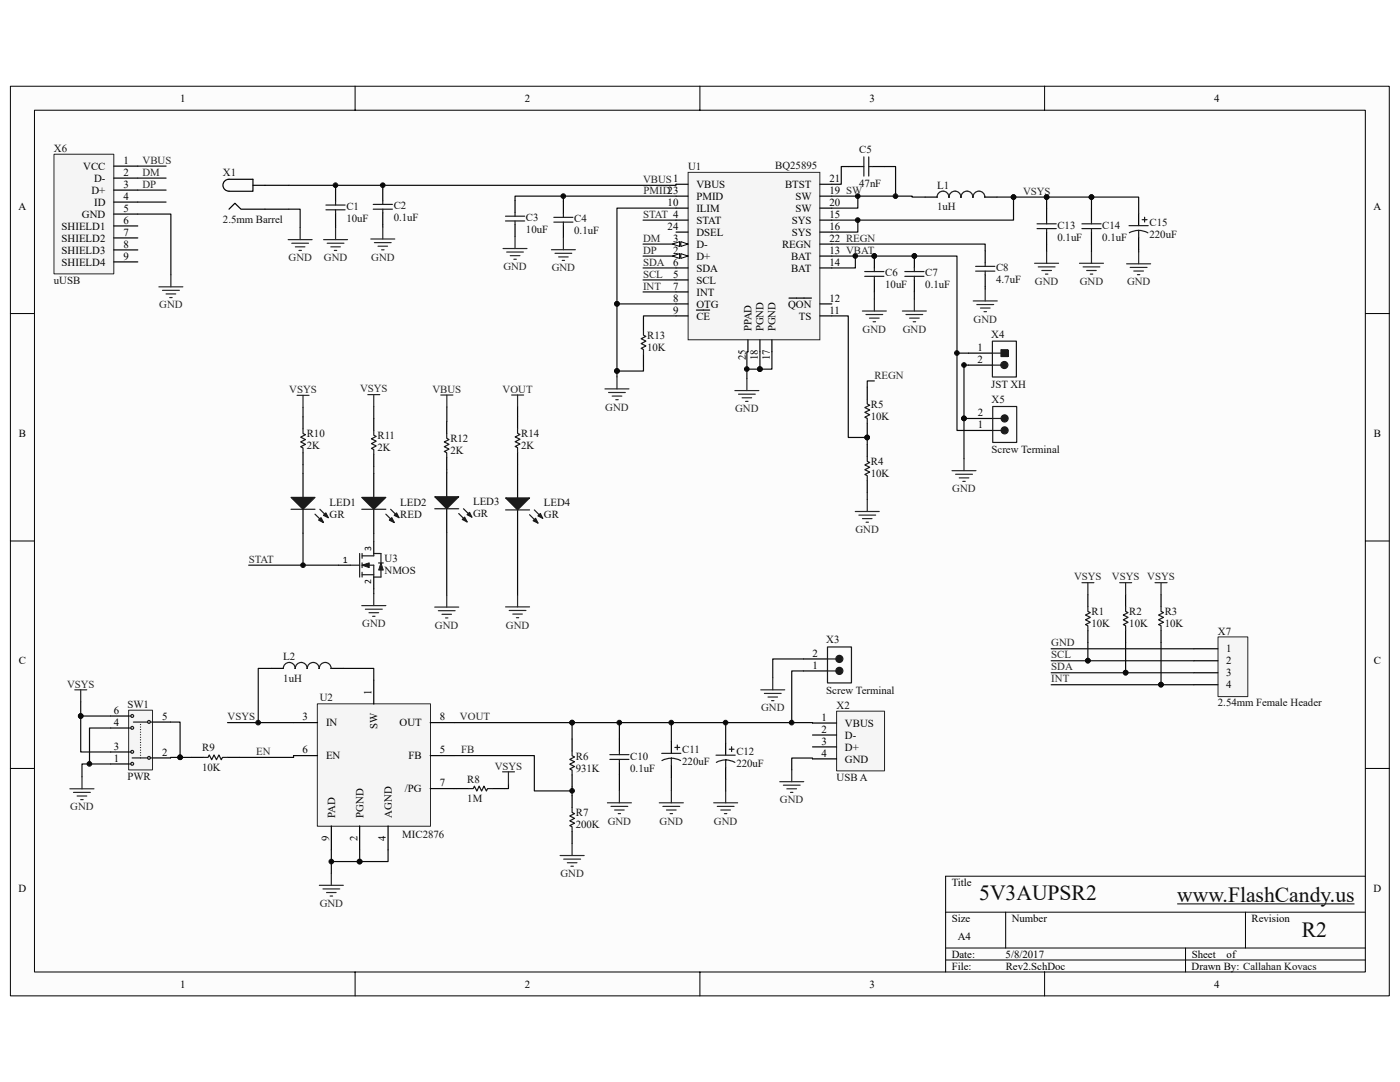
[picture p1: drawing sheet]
<svg xmlns="http://www.w3.org/2000/svg" width="279mm" height="216mm" viewBox="0 0 279 216" stroke-linecap="round" stroke-linejoin="round" font-family="sans-serif">
<path d="M2.1 17.2h275.2v181.5h-275.2z" fill="#fcfcfc"/>
<path d="M2.1 17.2h275.2v181.5h-275.2z" fill="none" stroke="#000" stroke-width=".2"/>
<path d="M6.9 22h265.6v172h-265.6z" fill="#fcfcfc"/>
<g fill="none" stroke="#000" stroke-width=".2">
<path d="M70.9 17.2v4.8M139.7 17.2v4.8M208.5 17.2v4.8M6.9 22h265.6v172h-265.6zM2.1 62.6h4.8M272.5 62.6h4.8M2.1 107.9h4.8M272.5 107.9h4.8M2.1 153.3h4.8M272.5 153.3h4.8M272.5 174.8h-83.8v19.2M70.9 194v4.7"/>
<path d="M139.7 194v4.7M188.7 182h83.8M188.7 189.2h83.8M188.7 191.6h83.8M200.7 182v7.2M208.5 194v4.7M236.6 189.2v4.8M248.6 182v7.2"/>
</g>
<g fill="none" stroke="#000" stroke-width=".24">
<path d="M67 37.8v2.4M76.4 37.7v2.4M169.3 33.2h2.4M174.1 33.2h2.4M184.6 39.3h2.4M196.6 39.3h2.4M67 42.6v2.4M76.4 42.5v2.4M102.8 40v2.4M102.8 44.8v2.4M112.4 40.3v2.4M112.4 45v2.4"/>
<path d="M174.5 51.1v2.4M174.5 55.9v2.4M182.5 51.1v2.4M182.5 55.9v2.4M196.6 50v2.4M196.6 54.8v2.4M173.1 77.3v2.4M173.1 84.4v2.4M173.1 88.7v2.4M173.1 95.9v2.4M217.1 118.7v2.4M224.6 118.7v2.4"/>
<path d="M231.7 118.7v2.4M217.1 125.8v2.4M224.6 125.8v2.4M231.7 125.8v2.4"/>
</g>
<g fill="none" stroke="#1c1c1c" stroke-width=".24">
<path d="M171.7 33.2h.7M172.4 31.3v3.8M173.4 31.3v3.8M173.4 33.2h.7M187 39.3a1.19 1.19 0 0 1 1.2-1.2 1.19 1.19 0 0 1 1.2 1.2 1.19 1.19 0 0 1 1.2-1.2 1.19 1.19 0 0 1 1.2 1.2 1.19 1.19 0 0 1 1.2-1.2 1.19 1.19 0 0 1 1.2 1.2 1.19 1.19 0 0 1 1.2-1.2 1.19 1.19 0 0 1 1.2 1.2M65 40.9h3.9M65 41.9h3.9M67 40.2v.7M67 41.9v.7M74.5 40.8h3.8M74.5 41.7h3.8M76.4 40.1v.7"/>
<path d="M76.4 41.7v.8M100.9 44.1h3.8M100.9 43.1h3.8M102.8 42.4v.7M102.8 44.1v.7M110.5 44.3h3.8M110.5 43.4h3.8M112.4 42.7v.7M112.4 44.3v.7M172.6 55.1h3.8M172.6 54.2h3.8M174.5 53.5v.7"/>
<path d="M174.5 55.1v.8M180.6 55.1h3.8M180.6 54.2h3.8M182.5 53.5v.7M182.5 55.1v.8M194.7 54.1h3.8M194.7 53.1h3.8M196.6 52.4v.7M196.6 54.1v.7M173.1 79.7v.9l.5 .3-1 .4 1 .5-1 .5 1 .5-1 .4 .5 .3v.9M173.1 91.1v1l.5 .2-1 .5 1 .4-1 .5 1 .5-1 .5 .5 .2v1M217.1 121.1v.9l.5 .2-1 .5 1 .5-1 .5 1 .5-1 .4 .5 .3v.9"/>
<path d="M224.6 121.1v.9l.5 .2-.9 .5 .9 .5-.9 .5 .9 .5-.9 .4 .4 .3v.9M231.7 121.1v.9l.5 .2-1 .5 1 .5-1 .5 1 .5-1 .4 .5 .3v.9"/>
</g>
<g fill="none" stroke="#0e0e0e" stroke-width=".24">
<path d="M166 39.1h16v.2h2.6M169.3 33.2h-1.4v3.6h-1.9M171.2 39.1v2.4h-5.2M176.5 33.2h2.2v5.9M199 39.3h3.3v4.6h-36.3M57.7 41.7h2.2v3.7M128.3 58.3h6.6M128.3 43.9h6.6M128.3 53.5h6.6M128.3 55.9h6.6M166 48.7h30.6v1.3M170.7 51.1v2.4h-4.7"/>
<path d="M171.2 43.9v2.4h-5.2M149.3 70.2h-.2v5.3M151.7 70.2v3.5h-2.6M154.1 70.2v3.5h-2.4M166 63h3.3v24.3h3.8v-.5M174.5 76h-1.4v1.3M173.1 87.3v1.4"/>
</g>
<g fill="none" stroke="#262626" stroke-width=".24">
<path d="M57.5 47.8h4.8M58.2 48.5h3.4M58.9 49.3h2M59.7 50h.5M59.9 45.4v2.4M64.6 47.8h4.8M65.3 48.5h3.3M66 49.3h1.9M66.7 50h.5M67 45.4v2.4M74 47.7h4.8M74.7 48.4h3.4"/>
<path d="M75.4 49.1h1.9M76.2 49.8h.4M76.4 45.3v2.4M100.4 49.6h4.8M101.1 50.3h3.4M101.8 51h2M102.6 51.7h.4M102.8 47.2v2.4M110 49.8h4.8M110.8 50.5h3.3M111.5 51.3h1.9M112.2 52h.5"/>
<path d="M112.4 47.4v2.4M174.5 59.7v2.4M182.5 59.7v2.4M196.6 57.7v2.3M120.7 77.6h4.8M121.5 78.3h3.3M122.2 79h1.9M122.9 79.8h.5M123.1 75.2v2.4M146.7 77.9h4.7M147.4 78.7h3.3M148.1 79.4h1.9"/>
<path d="M149.1 75.5v2.4M172.1 62.1h4.8M172.8 62.8h3.4M173.5 63.5h2M174.2 64.2h.5M180.1 62.1h4.8M180.8 62.8h3.4M181.5 63.5h2M182.2 64.2h.5M194.2 60h4.8M194.9 60.8h3.4M195.7 61.5h1.9"/>
<path d="M196.4 62.2h.5M148.8 80.1h.5M173.1 99.7v2.4M170.7 102.1h4.8M171.4 102.8h3.4M172.1 103.5h1.9M172.8 104.2h.5M215.9 116.3h2.4M217.1 116.3v2.4M223.5 116.3h2.3M224.6 116.3v2.4M230.5 116.3h2.4"/>
<path d="M231.7 116.3v2.4"/>
</g>
<g fill="#0e0e0e" stroke="#0e0e0e" stroke-width=".2">
<circle cx="178.7" cy="39.1" r=".46"/>
<circle cx="171.2" cy="39.1" r=".46"/>
<circle cx="174.5" cy="51.1" r=".46"/>
<circle cx="182.5" cy="51.1" r=".46"/>
<circle cx="151.7" cy="73.6" r=".47"/>
<circle cx="149" cy="73.6" r=".47"/>
<circle cx="170.7" cy="51.1" r=".46"/>
<circle cx="173.1" cy="87.3" r=".46"/>
<circle cx="202.3" cy="39.3" r=".46"/>
<circle cx="171.2" cy="43.9" r=".47"/>
</g>
<path d="M63.4 140.5h22.5v24.4h-22.5z" fill="#f5f5f5"/>
<path d="M63.3 140.4h22.6v24.5h-22.6z" fill="none" stroke="#262626" stroke-width=".2"/>
<g fill="none" stroke="#000" stroke-width=".24">
<path d="M208.9 41.6v2.3M208.9 46.3v2.4M217.8 41.6v2.3M217.8 46.3v2.4M227.2 42.6v2.4M227.2 47.4v2.4M193.3 85.9h4.8M193.3 83.5h4.8M54.1 133.4h2.4M66.1 133.4h2.4M74.6 135.7v4.8M160.3 133.9h4.8"/>
<path d="M160.3 131.5h4.8M58.6 144.2h4.8M58.6 150.8h4.8M85.9 144.2h4.7M85.9 150.8h4.7M85.9 157.4h4.7M91.1 157.4h2.4M98.3 157.4h2.4M114.2 147.5v2.4M114.2 154.6v2.4M114.2 158.8v2.3M123.6 147.5v2.4"/>
<path d="M123.6 152.3v2.3M134 147.9v2.4M134 152.7v2.4M144.8 148.3v2.4M144.8 153.1v2.4M66.1 164.8v4.8M71.8 164.8v4.8M77.4 164.8v4.8M114.2 165.9v2.4"/>
</g>
<g fill="none" stroke="#262626" stroke-width=".24">
<path d="M206.5 52.5h4.8M207.2 53.3h3.4M207.9 54h1.9M208.6 54.7h.5M208.9 50.2v2.3M215.4 52.5h4.8M216.2 53.3h3.3M216.9 54h1.9M217.6 54.7h.5M217.8 50.2v2.3M224.8 52.6h4.8M225.6 53.4h3.3"/>
<path d="M226.3 54.1h1.9M227 54.8h.5M227.2 50.2v2.4M190 93.9h4.8M190.7 94.6h3.4M191.4 95.4h2M192.2 96.1h.4M192.4 91.5v2.4M151.8 137.6h4.8M152.5 138.4h3.4M153.3 139.1h1.9M154 139.8h.5"/>
<path d="M154.2 135.3v2.3M100.3 154h2.4M101.5 154v2.4M123.6 157.8v2.4M134 157.8v2.4M144.8 157.8v2.4M155.6 156h4.8M156.3 156.7h3.4M157 157.4h2M157.8 158.1h.4M158 153.6v2.4M63.7 176.7h4.8"/>
<path d="M64.5 177.4h3.3M65.2 178.1h1.9M65.9 178.8h.5M66.1 174.3v2.4M111.8 170.7h4.8M112.5 171.4h3.4M113.2 172.1h1.9M113.9 172.8h.5M114.2 168.3v2.4M121.2 160.2h4.8M121.9 160.9h3.4M122.7 161.6h1.9"/>
<path d="M123.4 162.3h.4M131.6 160.2h4.8M132.3 160.9h3.4M133 161.6h1.9M133.7 162.3h.5M142.4 160.2h4.8M143.2 160.9h3.3M143.8 161.6h2M144.6 162.3h.5"/>
</g>
<g fill="none" stroke="#0e0e0e" stroke-width=".24">
<path d="M174.5 58.3v1.4M182.5 58.3v1.4M196.6 57.2v.5M208.9 48.7v1.5M217.8 48.7v1.5M227.2 49.8v.4M173.1 98.3v1.4M193.3 83.5h-.9v8M68.5 133.4h6.1v2.3M160.3 133.9h-2.3v10.3M160.3 131.5h-6.1v3.8M90.6 150.8h16v7h7.6"/>
<path d="M90.6 144.2h23.6v3.3M90.6 157.4h.5M101.5 156.4v1h-.8M114.2 157v1.8M123.6 144.2v3.3M123.6 154.6v3.2M134 144.2v3.7M134 155.1v2.7M144.8 144.2v4.1M144.8 155.5v2.3M66.1 169.6v4.7M71.8 169.6v2.3h-5.7"/>
<path d="M77.4 169.6v2.3h-5.6"/>
</g>
<g fill="#0e0e0e" stroke="#0e0e0e" stroke-width=".2">
<circle cx="71.8" cy="171.9" r=".47"/>
<circle cx="66.1" cy="171.9" r=".47"/>
<circle cx="114.2" cy="157.8" r=".46"/>
<circle cx="114.2" cy="144.2" r=".46"/>
<circle cx="123.6" cy="144.2" r=".46"/>
<circle cx="134" cy="144.2" r=".46"/>
<circle cx="144.8" cy="144.2" r=".46"/>
<circle cx="158" cy="144.2" r=".46"/>
<circle cx="192.4" cy="83.5" r=".46"/>
</g>
<g fill="none" stroke="#1c1c1c" stroke-width=".24">
<path d="M207 45.6h3.8M207 44.7h3.8M208.9 43.9v.8M208.9 45.6v.7M215.9 45.6h3.9M215.9 44.7h3.9M217.8 43.9v.8M217.8 45.6v.7M225.3 45h3.9M225.4 46.4l1.1-.3 .8-.1 1.1 .2 .7 .3M227.2 46v1.4M227.9 43.8h1"/>
<path d="M228.4 43.3v1M198.1 81.1h4.8v7.2h-4.8zM198.1 85.9h1.7M198.1 83.5h1.7M66.1 133.4a1.19 1.19 0 0 0-1.2-1.2 1.19 1.19 0 0 0-1.2 1.2 1.19 1.19 0 0 0-1.2-1.2 1.19 1.19 0 0 0-1.2 1.2 1.18 1.18 0 0 0-1.2-1.2 1.18 1.18 0 0 0-1.2 1.2 1.18 1.18 0 0 0-1.2-1.2 1.18 1.18 0 0 0-1.2 1.2M165.1 129.1h4.8v7.2h-4.8zM165.1 133.9h1.7M165.1 131.5h1.7M93.5 157.4h.9l.3-.5 .5 .9 .4-.9 .5 .9 .5-.9 .5 .9 .2-.4h1M114.2 149.9v.9l.5 .2-1 .5 1 .5-1 .5 1 .5-1 .4 .5 .3v.9M121.7 151.5h3.8M121.7 150.6h3.8"/>
<path d="M123.6 149.9v.7M123.6 151.5v.8M132.1 150.3h3.8M132.1 151.8l.7-.3 1.2-.2 1.1 .2 .7 .3M134 151.3v1.4M134.7 149.1h1M135.2 148.7v.9M142.9 150.7h3.8M143 152.1l1-.4 .8-.1 .8 .1 1.1 .4M144.8 151.6v1.5M145.5 149.5h1M146 149v1"/>
<path d="M114.2 161.1v1l.5 .2-1 .5 1 .5-1 .5 1 .5-1 .4 .5 .3v.9"/>
</g>
<g fill="#1c1c1c" stroke="#1c1c1c" stroke-width=".24">
<circle cx="200.5" cy="85.9" r=".7"/>
<circle cx="200.5" cy="83.5" r=".7"/>
<circle cx="167.5" cy="133.9" r=".7"/>
<circle cx="167.5" cy="131.5" r=".7"/>
</g>
<path d="M25.7 141.7h4.7v11.9h-4.7z" fill="#f5f5f5"/>
<path d="M25.7 141.7h4.7v11.9h-4.7z" fill="none" stroke="#262626" stroke-width=".2"/>
<g fill="none" stroke="#1c1c1c" stroke-width=".24">
<path d="M60.5 85.6v.9l.5 .2-1 .5 1 .5-1 .5 1 .5-1 .4 .5 .3v.9M74.6 85.9v.9l.5 .3-1 .5 1 .4-1 .5 1 .5-1 .5 .5 .2v1M89.2 86.5v1l.4 .2-.9 .5 .9 .5-.9 .4 .9 .5-.9 .5 .5 .2v1M58.1 101.6h4.8M62.9 102.6l1.7 1.7M63.8 101.6l1.7 1.7M69.9 112.8h1.9M71.8 110.4v4.7M72.2 101.6h4.8M72.3 112.8h2.3v2.3h1.4v-1.6M72.3 114.7h2.3M72.3 110.4v1"/>
<path d="M72.3 112.3v1M72.3 114.2v.9M74.6 110.4v.5h-2.3M74.7 110.4h1.3v1.9M75.5 112.3h1M77 102.6l1.7 1.7M78 101.6l1.6 1.7M86.8 101.5h4.7M91.5 102.5l1.7 1.6M92.5 101.5l1.7 1.7M25.7 152.4h.4M25.7 150.1h.4"/>
<path d="M25.7 145.3h.4M25.7 142.9h.4M26.4 151.2h3.1M26.6 144.1h2.9M30 151.2h.4M30 144.1h.4M40.6 151.1h.9l.3-.5 .4 1 .5-1 .5 1 .5-1 .5 1 .2-.5h1"/>
<circle cx="26.4" cy="150" r=".29"/>
<circle cx="26.4" cy="145.2" r=".29"/>
<circle cx="26.4" cy="142.9" r=".29"/>
<circle cx="26.4" cy="152.4" r=".29"/>
<circle cx="29.7" cy="151.2" r=".29"/>
<circle cx="29.7" cy="144.1" r=".29"/>
</g>
<g fill="none" stroke="#000" stroke-width=".24">
<path d="M60.5 83.2v2.4M60.5 90.3v2.4M60.5 94.5v4.8M74.6 83.5v2.4M74.6 90.7v2.3M74.6 94.5v4.8M89.2 84.1v2.4M89.2 91.3v2.4M89.2 94.3v4.8M60.5 101.6v4.8M67.5 112.8h2.4M74.6 101.6v4.8"/>
<path d="M74.6 108.1v2.3M74.6 115.1v2.4M89.2 101.5v4.8M22.1 152.4h3.6M22.1 150.1h3.6M22.1 142.9h3.6M22.1 145.3h3.6M30.4 151.2h3.6M30.4 144.1h3.6M38.2 151.1h2.4M45.4 151.1h2.4"/>
</g>
<path d="M28 151.2v-7.1" fill="none" stroke="#1c1c1c" stroke-width=".24" stroke-dasharray="0 .5"/>
<g fill="none" stroke="#262626" stroke-width=".24">
<path d="M59.3 78.9h2.4M60.5 78.9v2.4M73.4 78.7h2.4M74.6 78.7v2.4M74.6 118.4v2.4M89.2 118.8v2.3M14.9 137.6h2.4M16.1 137.6v2.4M72.2 120.8h4.8M72.9 121.6h3.4M73.6 122.3h2M74.4 123h.4"/>
<path d="M86.8 121.1h4.7M87.5 121.9h3.3M88.2 122.6h1.9M88.9 123.3h.5M13.9 157.4h4.9M14.7 158.1h3.3M15.4 158.8h1.9M16.1 159.6h.5M16.4 155v2.4"/>
</g>
<g fill="none" stroke="#0e0e0e" stroke-width=".24">
<path d="M134.9 36.8v.2h-77.2M202.3 39.3h6.6v2.3M208.9 39.3h8.9v2.3M217.8 39.3h9.4v3.3M67 45v.4M76.4 44.9v.4M60.5 81.3v1.9M60.5 92.7v1.8M74.6 81.1v2.4M74.6 93v1.5M49.6 112.8h17.9M60.5 106.4v6.4"/>
<path d="M74.6 106.4v1.7M74.6 117.5v.9M54.1 133.4h-2.6v10.8h7.1M22.1 152.4h-5.7v2.6M45.4 144.2h6.1M58.6 150.8v.3h-10.8"/>
</g>
<g fill="#0e0e0e" stroke="#0e0e0e" stroke-width=".2">
<circle cx="202.3" cy="39.3" r=".46"/>
<circle cx="208.9" cy="39.3" r=".46"/>
<circle cx="217.8" cy="39.3" r=".47"/>
<circle cx="51.5" cy="144.2" r=".46"/>
<circle cx="60.5" cy="112.8" r=".46"/>
</g>
<g fill="#1c1c1c" stroke="#1c1c1c" stroke-width=".24">
<path d="M72.2 99.3h4.8l-2.4 2.3z"/>
<path d="M77.7 103.8l.5-.5 .5 1z"/>
<path d="M79.1 102.3l.5 1-.9-.5z"/>
<path d="M58.1 99.3h4.8l-2.4 2.3z"/>
<path d="M63.6 103.8l.5-.5 .5 1z"/>
<path d="M65 102.3l.5 1-.9-.5z"/>
<path d="M86.8 99.1h4.7l-2.3 2.4z"/>
<path d="M92.3 103.7l.4-.5 .5 .9z"/>
<path d="M93.2 102.7l.5-.5 .5 1z"/>
</g>
<g fill="#1c1c1c" stroke="#1c1c1c" stroke-width=".2">
<path d="M76 112.3l.5 1.4h-.9z"/>
<path d="M72.3 112.8l1.4-.5v1z"/>
</g>
<path d="M10.8 30.8h11.9v23.9h-11.9z" fill="#f5f5f5"/>
<path d="M10.8 30.8h11.9v23.9h-11.9z" fill="none" stroke="#262626" stroke-width=".2"/>
<path d="M22.7 33.1h4.8M22.7 35.5h4.8M22.7 37.9h4.8M22.7 40.3h4.8M22.7 42.7h4.8M22.7 45.1h4.8M22.7 47.5h4.8M22.7 49.9h4.8M22.7 52.3h4.8M128.4 63.5v2.4M128.4 70.7v2.4" fill="none" stroke="#000" stroke-width=".24"/>
<g fill="none" stroke="#0e0e0e" stroke-width=".24">
<path d="M27.5 33.1h5.6M27.5 35.5h5.6M27.5 37.9h5.6M67 37v.8M76.4 37v.7M112.4 39.1v1.2M134.9 39.1h-32.1v.9M27.5 42.7h6.6v12.1M27.5 40.3h5.6M128.3 51.1h6.6M128.3 48.7h6.6M134.9 41.5h-11.8v19.1"/>
<path d="M123.1 74v1.2M134.9 63h-6.5v.5M134.9 60.6h-11.8v13.4h5.3v-.9"/>
</g>
<path d="M31.7 57.2h4.8M32.4 57.9h3.4M33.1 58.7h2M33.9 59.4h.5M34.1 54.8v2.4" fill="none" stroke="#262626" stroke-width=".24"/>
<g fill="#0e0e0e" stroke="#0e0e0e" stroke-width=".2">
<circle cx="67" cy="37" r=".46"/>
<circle cx="76.4" cy="37" r=".46"/>
<circle cx="112.4" cy="39.1" r=".46"/>
<circle cx="123.1" cy="60.6" r=".47"/>
<circle cx="123.1" cy="74" r=".47"/>
</g>
<path d="M128.4 65.9v1l.5 .2-.9 .5 .9 .5-.9 .5 .9 .4-.9 .5 .4 .2v1" fill="none" stroke="#1c1c1c" stroke-width=".24"/>
<path d="M243.1 127.1h5.9v11.9h-5.9z" fill="#f5f5f5"/>
<path d="M243.1 127.1h5.9v11.9h-5.9z" fill="none" stroke="#262626" stroke-width=".2"/>
<g fill="none" stroke="#000" stroke-width=".24">
<path d="M45.7 38.1a1.19 1.19 0 0 1-1.2-1.1 1.19 1.19 0 0 1 1.2-1.2h4.8v2.4h-4.8M50.5 37h7.2M45.7 41.7l1.2-1.1 1.2 1.1h9.6M193.3 72.9h4.8M193.3 70.5h4.8M103.3 83.1v2.4M103.3 90.3v2.4M103.3 94.6v4.8M103.3 101.7v4.8M238.3 129.5h4.8M238.3 131.8h4.8M238.3 134.2h4.8"/>
<path d="M238.3 136.6h4.8"/>
</g>
<g fill="none" stroke="#0e0e0e" stroke-width=".24">
<path d="M166 51.1h25v34.8h2.3M191 70.5h2.3M192.4 72.9h.9M192.4 72.7v10.8M89.2 93.7v.6M89.2 81.2v2.9M103.3 81.2v1.9M103.3 92.7v1.9M89.2 106.3v12.5M103.3 106.5v12.2M209.8 131.8h7.3M209.8 136.6h21.9"/>
<path d="M209.8 129.5h28.5M217.1 128.2v3.6h21.2M224.6 128.2v6h-14.8M224.6 134.2h13.7M231.7 128.2v8.4h6.6M16.1 142.9v7.2h6M16.1 140v2.9h6M22.1 145.3h-4.2v7.1M34 144.1h1.9v7h2.3M35.9 151.1h-1.9v.1"/>
</g>
<g fill="#0e0e0e" stroke="#0e0e0e" stroke-width=".2">
<circle cx="35.9" cy="151.1" r=".46"/>
<circle cx="217.1" cy="131.8" r=".46"/>
<circle cx="224.6" cy="134.2" r=".46"/>
<circle cx="231.7" cy="136.6" r=".46"/>
<circle cx="16.1" cy="142.9" r=".47"/>
<circle cx="17.8" cy="152.4" r=".46"/>
<circle cx="191" cy="70.4" r=".46"/>
<circle cx="192.4" cy="72.8" r=".46"/>
<circle cx="192.4" cy="83.5" r=".46"/>
</g>
<path d="M198.1 72.9h1.6M198.1 70.5h1.6M103.3 85.5v1l.5 .2-1 .5 1 .5-1 .4 1 .5-1 .5 .5 .2v1M100.9 101.7h4.8M105.7 102.7l1.7 1.7M106.6 101.7l1.7 1.7" fill="none" stroke="#1c1c1c" stroke-width=".24"/>
<path d="M88 78.8h2.4M89.2 78.8v2.4M102.1 78.8h2.4M103.3 78.8v2.4M103.3 118.7v2.4M100.9 121.1h4.8M101.6 121.8h3.4M102.3 122.5h1.9M103.1 123.3h.4" fill="none" stroke="#262626" stroke-width=".24"/>
<g fill="#1c1c1c" stroke="#1c1c1c" stroke-width=".24">
<path d="M100.9 99.4h4.8l-2.4 2.3z"/>
<path d="M106.4 103.9l.5-.5 .5 1z"/>
<path d="M107.4 102.9l.4-.4 .5 .9z"/>
<circle cx="200.4" cy="72.8" r=".7"/>
</g>
<path d="M199.8 69.8h1.4v1.4h-1.4z" fill="#1c1c1c"/>
<path d="M199.7 69.8h1.5v1.4h-1.5z" fill="none" stroke="#1c1c1c" stroke-width=".2"/>
<path d="M198.1 68.1h4.7v7.1h-4.7z" fill="none" stroke="#1c1c1c" stroke-width=".24"/>
<path d="M167 141.9h9.5v11.9h-9.5z" fill="#f5f5f5"/>
<path d="M167 141.9h9.5v11.9h-9.5z" fill="none" stroke="#262626" stroke-width=".2"/>
<path d="M162.2 149h4.8M162.2 146.7h4.8M162.2 151.4h4.8M162.2 144.3h4.8" fill="none" stroke="#000" stroke-width=".24"/>
<path d="M114.2 144.2l48 .1M162.2 151.4v-.1h-4.2v2.3" fill="none" stroke="#0e0e0e" stroke-width=".24"/>
<circle cx="114.2" cy="144.2" r=".46" fill="#0e0e0e" stroke="#0e0e0e" stroke-width=".2"/>
<path d="M234.9 180.4h35.4" fill="none" stroke="#0e0e0e" stroke-width=".21"/>
<path d="M137.4 34.4h26.2v33.4h-26.2z" fill="#f5f5f5"/>
<path d="M137.3 34.4h26.3v33.4h-26.3z" fill="none" stroke="#262626" stroke-width=".2"/>
<path d="M134.9 36.8h2.4M134.9 51.1h2.4" fill="none" stroke="#000" stroke-width=".24"/>
<g fill="#fcfcfc" stroke="#000" stroke-width=".2">
<path d="M135.9 50.6l1.4 .5-1.4 .5z"/>
<path d="M134.2 51.1l1.4-.5v1z"/>
</g>
<path d="M134.9 48.7h2.4" fill="none" stroke="#000" stroke-width=".24"/>
<g fill="#fcfcfc" stroke="#000" stroke-width=".2">
<path d="M135.9 48.2l1.4 .5-1.4 .5z"/>
<path d="M134.2 48.7l1.4-.5v1z"/>
</g>
<g fill="none" stroke="#000" stroke-width=".24">
<path d="M134.9 39.1h2.4M163.6 39.1h2.4M163.6 36.8h2.4M134.9 43.9h2.4M134.9 55.9h2.4M134.9 53.5h2.4M134.9 58.3h2.4M134.9 41.5h2.4M134.9 46.3h2.4M157.5 59.5h4.4M163.6 43.9h2.4M163.6 53.5h2.4"/>
<path d="M163.6 41.5h2.4M163.6 51.1h2.4M163.6 46.3h2.4M163.6 48.7h2.4M134.9 60.6h2.4M134.9 63h2.4M139 61.9h2.6M149.3 67.8v2.4M151.7 67.8v2.4M154.1 67.8v2.4M163.6 60.6h2.4M163.6 63h2.4"/>
</g>
<g font-size="4.3" fill="#0e0e0e">
<text x="195.4" y="179.6">5V3AUPSR2</text>
<text x="234.9" y="179.9">www.FlashCandy.us</text>
<text x="259.8" y="187">R2</text>
</g>
<g font-size="2.2">
<text x="35.9" y="20.3">1</text>
<text x="104.7" y="20.3">2</text>
<text x="173.5" y="20.3">3</text>
<text x="242.3" y="20.3">4</text>
<text x="16.6" y="33.9">VCC</text>
<text x="24.6" y="32.7">1</text>
<text x="24.6" y="35.1">2</text>
<text x="3.7" y="41.8">A</text>
<text x="18.3" y="38.7">D+</text>
<text x="18.8" y="36.3">D-</text>
<text x="18.8" y="41">ID</text>
<text x="24.6" y="39.9">4</text>
<text x="24.6" y="37.5">3</text>
<text x="133.2" y="41.1">10</text>
<text x="139" y="37.5">VBUS</text>
<text x="139" y="39.9">PMID</text>
<text x="156.7" y="37.5">BTST</text>
<text x="158.7" y="39.9">SW</text>
<text x="165.5" y="38.7">19 SW</text>
<text x="165.5" y="41.1">20</text>
<text x="165.5" y="36.3">21</text>
<text x="274.1" y="41.8">A</text>
<text x="12.3" y="45.8">SHIELD1</text>
<text x="16.4" y="43.4">GND</text>
<text x="24.6" y="44.6">6</text>
<text x="24.6" y="47">7</text>
<text x="24.6" y="42.2">5</text>
<text x="133.2" y="45.8">24</text>
<text x="139" y="44.7">STAT</text>
<text x="139" y="42.3">ILIM</text>
<text x="139" y="47.1">DSEL</text>
<text x="158" y="44.7">SYS</text>
<text x="158" y="47.1">SYS</text>
<text x="158.7" y="42.3">SW</text>
<text x="165.5" y="43.5">15</text>
<text x="165.5" y="45.8">16</text>
<text x="12.3" y="48.2">SHIELD2</text>
<text x="12.3" y="50.6">SHIELD3</text>
<text x="12.3" y="53">SHIELD4</text>
<text x="24.6" y="49.4">8</text>
<text x="24.6" y="51.8">9</text>
<text x="134.3" y="50.6">2</text>
<text x="134.3" y="48.2">3</text>
<text x="134.3" y="53">6</text>
<text x="139" y="51.8">D+</text>
<text x="139" y="49.4">D-</text>
<text x="156.1" y="49.4">REGN</text>
<text x="157.9" y="51.8">BAT</text>
<text x="165.5" y="50.6">13 VBAT</text>
<text x="165.5" y="53">14</text>
<text x="165.5" y="48.2">22 REGN</text>
<text x="134.3" y="55.4">5</text>
<text x="134.3" y="57.8">7</text>
<text x="139" y="56.6">SCL</text>
<text x="139" y="54.2">SDA</text>
<text x="139" y="59">INT</text>
<text x="157.9" y="54.2">BAT</text>
<text x="134.3" y="60.2">8</text>
<text x="134.3" y="62.6">9</text>
<text x="139" y="61.4">OTG</text>
<text x="139" y="63.8">CE</text>
<text x="157.3" y="61.4">QON</text>
<text x="159.4" y="63.8">TS</text>
<text x="165.5" y="60.2">12</text>
<text x="165.5" y="62.6">11</text>
<text x="148.8" y="71.9" transform="rotate(-90 148.8 71.9)">25</text>
<text x="150" y="66.1" transform="rotate(-90 150 66.1)">PPAD</text>
<text x="151.2" y="71.9" transform="rotate(-90 151.2 71.9)">18</text>
<text x="152.4" y="66.1" transform="rotate(-90 152.4 66.1)">PGND</text>
<text x="153.6" y="71.9" transform="rotate(-90 153.6 71.9)">17</text>
<text x="154.8" y="66.1" transform="rotate(-90 154.8 66.1)">PGND</text>
<text x="195.1" y="70">1</text>
<text x="195.1" y="72.4">2</text>
<text x="195.1" y="83">2</text>
<text x="3.7" y="87.2">B</text>
<text x="195.1" y="85.4">1</text>
<text x="274.2" y="87.2">B</text>
<text x="162.2" y="131">2</text>
<text x="244.7" y="130.2">1</text>
<text x="3.7" y="132.6">C</text>
<text x="162.2" y="133.4">1</text>
<text x="244.7" y="132.6">2</text>
<text x="244.7" y="135">3</text>
<text x="244.7" y="137.4">4</text>
<text x="274.2" y="132.6">C</text>
<text x="22.7" y="142.4">6</text>
<text x="32.4" y="143.6">5</text>
<text x="60.4" y="143.7">3</text>
<text x="74.1" y="138.6" transform="rotate(-90 74.1 138.6)">1</text>
<text x="87.8" y="143.7">8</text>
<text x="164" y="143.8">1</text>
<text x="22.7" y="149.6">3</text>
<text x="22.7" y="144.8">4</text>
<text x="65.1" y="144.9">IN</text>
<text x="75.4" y="145.4" transform="rotate(-90 75.4 145.4)">SW</text>
<text x="79.7" y="144.9">OUT</text>
<text x="164" y="148.6">3</text>
<text x="164" y="146.2">2</text>
<text x="168.6" y="149.8">D+</text>
<text x="168.6" y="147.4">D-</text>
<text x="168.6" y="145">VBUS</text>
<text x="22.7" y="152">1</text>
<text x="32.4" y="150.8">2</text>
<text x="60.4" y="150.3">6</text>
<text x="65.1" y="151.5">EN</text>
<text x="81.5" y="151.5">FB</text>
<text x="87.8" y="150.3">5</text>
<text x="164" y="151">4</text>
<text x="168.6" y="152.2">GND</text>
<text x="80.8" y="158.1">/PG</text>
<text x="87.8" y="156.9">7</text>
<text x="65.7" y="167.8" transform="rotate(-90 65.7 167.8)">9</text>
<text x="66.9" y="163.1" transform="rotate(-90 66.9 163.1)">PAD</text>
<text x="71.3" y="167.8" transform="rotate(-90 71.3 167.8)">2</text>
<text x="72.5" y="163.1" transform="rotate(-90 72.5 163.1)">PGND</text>
<text x="77" y="167.8" transform="rotate(-90 77 167.8)">4</text>
<text x="78.2" y="163.1" transform="rotate(-90 78.2 163.1)">AGND</text>
<text x="3.7" y="178">D</text>
<text x="189.9" y="176.8">Title</text>
<text x="274.1" y="178">D</text>
<text x="189.9" y="183.9">Size</text>
<text x="201.9" y="183.9">Number</text>
<text x="249.8" y="183.9">Revision</text>
<text x="189.9" y="191.1">Date:</text>
<text x="191.1" y="187.5">A4</text>
<text x="200.7" y="191.1">5/8/2017</text>
<text x="237.8" y="191.1">Sheet</text>
<text x="244.8" y="191.1">of</text>
<text x="35.9" y="197.1">1</text>
<text x="104.7" y="197.1">2</text>
<text x="173.5" y="197.1">3</text>
<text x="189.9" y="193.5">File:</text>
<text x="200.7" y="193.5">Rev2.SchDoc</text>
<text x="237.8" y="193.5">Drawn By: Callahan Kovacs</text>
<text x="242.3" y="197.1">4</text>
</g>
<g font-size="2.2" fill="#0e0e0e">
<text x="10.8" y="30.3">X6</text>
<text x="44.5" y="35.1">X1</text>
<text x="137.3" y="33.9">U1</text>
<text x="154.7" y="33.7">BQ25895</text>
<text x="171.5" y="30.6">C5</text>
<text x="69.1" y="41.9">C1</text>
<text x="78.6" y="41.8">C2</text>
<text x="171.5" y="37.3">47nF</text>
<text x="187" y="37.7">L1</text>
<text x="187" y="42">1uH</text>
<text x="44.5" y="44.4">2.5mm Barrel</text>
<text x="69.1" y="44.3">10uF</text>
<text x="78.6" y="44.2">0.1uF</text>
<text x="105" y="44.1">C3</text>
<text x="105" y="46.5">10uF</text>
<text x="114.6" y="44.3">C4</text>
<text x="114.6" y="46.7">0.1uF</text>
<text x="211" y="45.7">C13</text>
<text x="220" y="45.7">C14</text>
<text x="229.4" y="45">C15</text>
<text x="229.4" y="47.4">220uF</text>
<text x="211" y="48">0.1uF</text>
<text x="220" y="48">0.1uF</text>
<text x="10.8" y="56.6">uUSB</text>
<text x="176.7" y="55.2">C6</text>
<text x="176.7" y="57.6">10uF</text>
<text x="184.7" y="55.2">C7</text>
<text x="184.7" y="57.6">0.1uF</text>
<text x="198.8" y="54.1">C8</text>
<text x="198.8" y="56.5">4.7uF</text>
<text x="129.2" y="67.6">R13</text>
<text x="129.2" y="70">10K</text>
<text x="197.8" y="67.4">X4</text>
<text x="197.8" y="77.4">JST XH</text>
<text x="173.8" y="81.3">R5</text>
<text x="173.8" y="83.7">10K</text>
<text x="197.9" y="80.4">X5</text>
<text x="61.2" y="87.2">R10</text>
<text x="61.2" y="89.6">2K</text>
<text x="75.3" y="87.6">R11</text>
<text x="75.3" y="90">2K</text>
<text x="89.9" y="88.2">R12</text>
<text x="104" y="87.2">R14</text>
<text x="104" y="89.6">2K</text>
<text x="89.9" y="90.6">2K</text>
<text x="173.8" y="92.8">R4</text>
<text x="173.8" y="95.2">10K</text>
<text x="197.9" y="90.4">Screw Terminal</text>
<text x="65.8" y="100.9">LED1</text>
<text x="79.9" y="100.9">LED2</text>
<text x="94.4" y="100.8">LED3</text>
<text x="108.6" y="101">LED4</text>
<text x="65.8" y="103.3">GR</text>
<text x="79.9" y="103.3">RED</text>
<text x="94.4" y="103.2">GR</text>
<text x="108.6" y="103.4">GR</text>
<text x="76.8" y="112.1">U3</text>
<text x="76.8" y="114.5">NMOS</text>
<text x="217.8" y="122.7">R1</text>
<text x="217.8" y="125.1">10K</text>
<text x="225.4" y="122.7">R2</text>
<text x="225.4" y="125.1">10K</text>
<text x="232.5" y="122.7">R3</text>
<text x="232.5" y="125.1">10K</text>
<text x="56.5" y="131.7">L2</text>
<text x="164.9" y="128.4">X3</text>
<text x="243.1" y="126.6">X7</text>
<text x="56.5" y="136">1uH</text>
<text x="25.4" y="141.2">SW1</text>
<text x="63.8" y="140">U2</text>
<text x="164.9" y="138.4">Screw Terminal</text>
<text x="167" y="141.4">X2</text>
<text x="243.1" y="140.9">2.54mm Female Header</text>
<text x="40.3" y="149.9">R9</text>
<text x="25.4" y="155.6">PWR</text>
<text x="40.3" y="153.8">10K</text>
<text x="114.9" y="151.6">R6</text>
<text x="114.9" y="153.9">931K</text>
<text x="125.8" y="151.6">C10</text>
<text x="125.8" y="153.9">0.1uF</text>
<text x="136.1" y="150.3">C11</text>
<text x="136.1" y="152.7">220uF</text>
<text x="147" y="150.7">C12</text>
<text x="147" y="153.1">220uF</text>
<text x="167" y="155.7">USB A</text>
<text x="93.3" y="156.2">R8</text>
<text x="93.3" y="160">1M</text>
<text x="80.3" y="167.2">MIC2876</text>
<text x="114.9" y="162.8">R7</text>
<text x="114.9" y="165.2">200K</text>
</g>
<g font-size="2.2" fill="#262626">
<text x="28.4" y="32.7">VBUS</text>
<text x="28.4" y="35.1">DM</text>
<text x="28.4" y="37.5">DP</text>
<text x="128.3" y="36.5">VBUS1</text>
<text x="128.4" y="38.7">PMID23</text>
<text x="204.2" y="38.9">VSYS</text>
<text x="128.3" y="43.5">STAT 4</text>
<text x="57.6" y="52.2">GND</text>
<text x="64.6" y="52.2">GND</text>
<text x="74.1" y="52">GND</text>
<text x="100.5" y="53.9">GND</text>
<text x="128.3" y="53">SDA</text>
<text x="128.3" y="48.2">DM</text>
<text x="128.3" y="50.6">DP</text>
<text x="110.1" y="54.1">GND</text>
<text x="128.3" y="55.4">SCL</text>
<text x="128.3" y="57.8">INT</text>
<text x="206.5" y="56.9">GND</text>
<text x="215.5" y="56.9">GND</text>
<text x="224.9" y="57">GND</text>
<text x="31.8" y="61.6">GND</text>
<text x="194.3" y="64.4">GND</text>
<text x="172.1" y="66.4">GND</text>
<text x="180.2" y="66.4">GND</text>
<text x="174.5" y="75.5">REGN</text>
<text x="57.7" y="78.4">VSYS</text>
<text x="71.9" y="78.3">VSYS</text>
<text x="86.3" y="78.4">VBUS</text>
<text x="100.3" y="78.4">VOUT</text>
<text x="120.8" y="81.9">GND</text>
<text x="146.7" y="82.3">GND</text>
<text x="190.1" y="98.2">GND</text>
<text x="170.7" y="106.4">GND</text>
<text x="49.7" y="112.3">STAT</text>
<text x="214.4" y="115.8">VSYS</text>
<text x="221.9" y="115.8">VSYS</text>
<text x="229" y="115.8">VSYS</text>
<text x="72.3" y="125.1">GND</text>
<text x="86.8" y="125.5">GND</text>
<text x="101" y="125.4">GND</text>
<text x="209.8" y="129">GND</text>
<text x="209.8" y="131.4">SCL</text>
<text x="13.4" y="137.2">VSYS</text>
<text x="209.8" y="133.8">SDA</text>
<text x="209.8" y="136.2">INT</text>
<text x="45.4" y="143.7">VSYS</text>
<text x="91.8" y="143.7">VOUT</text>
<text x="151.9" y="142">GND</text>
<text x="51.1" y="150.7">EN</text>
<text x="92.1" y="150.3">FB</text>
<text x="98.7" y="153.6">VSYS</text>
<text x="14" y="161.7">GND</text>
<text x="155.7" y="160.3">GND</text>
<text x="121.3" y="164.5">GND</text>
<text x="131.6" y="164.5">GND</text>
<text x="142.5" y="164.5">GND</text>
<text x="111.8" y="175">GND</text>
<text x="63.8" y="181">GND</text>
</g>
<g font-size="1.9">
<text x="68.5" y="112.3">1</text>
<text x="74.1" y="110" transform="rotate(-90 74.1 110)">3</text>
<text x="74.1" y="116.6" transform="rotate(-90 74.1 116.6)">2</text>
</g>
</svg>
